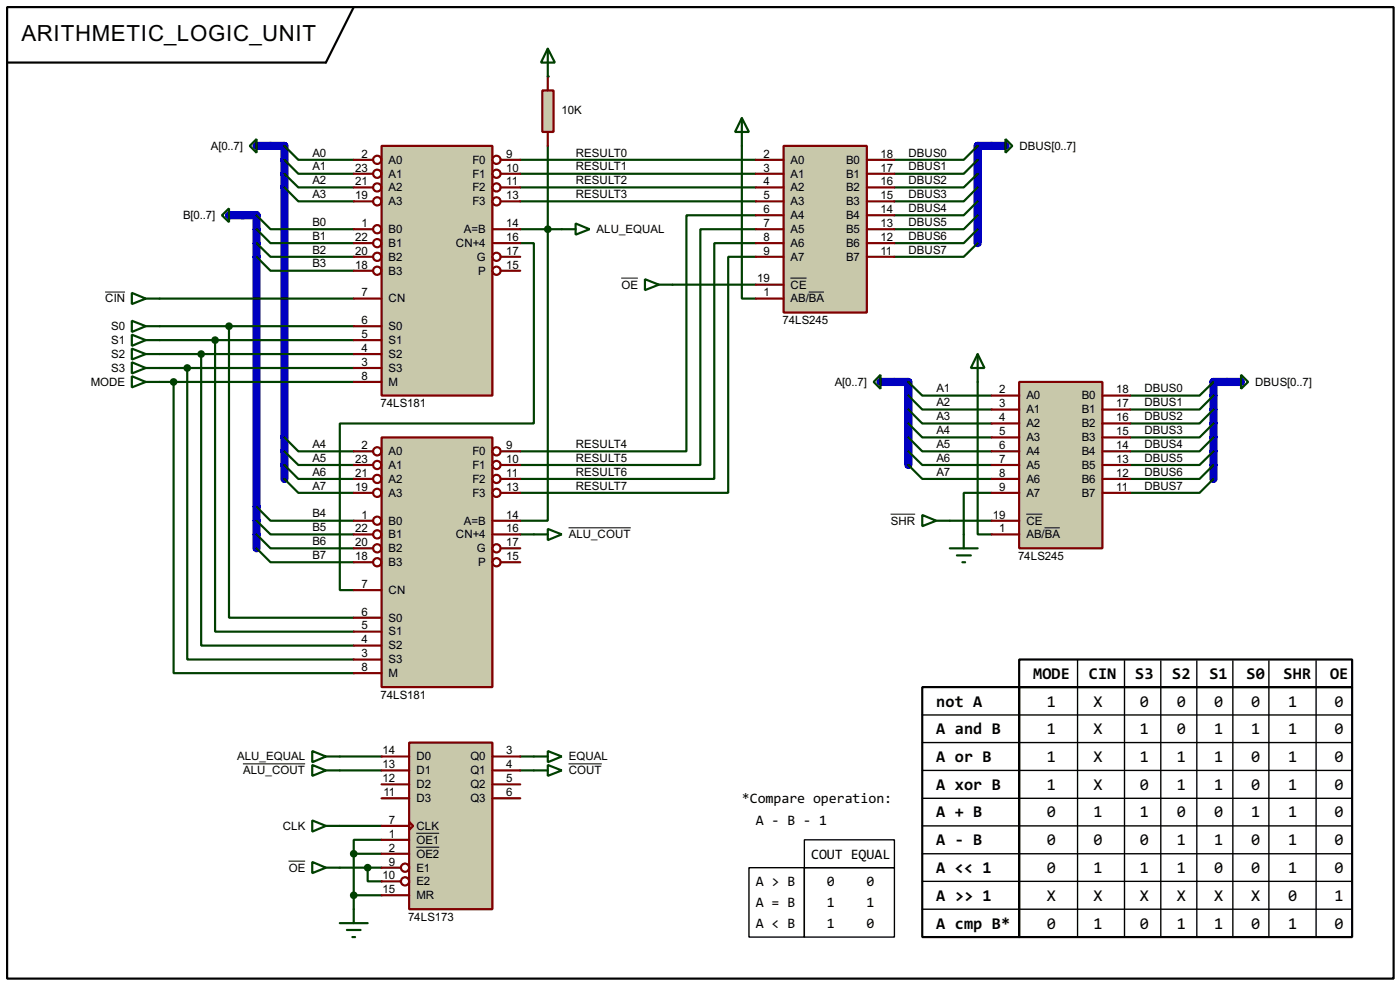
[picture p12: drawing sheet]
<svg xmlns="http://www.w3.org/2000/svg" width="256mm" height="180mm" viewBox="0 0 256 180" stroke-linecap="round" stroke-linejoin="round" font-family="sans-serif">
<path d="M44.5 39.4h2.5v61M49.6 26.7h2.5v61M181.7 26.7h-2.6v17.8M163.9 69.9h2.5v15.2M224.8 69.9h-2.5v17.8" fill="none" stroke="#0000c0" stroke-width="1.5"/>
<g fill="none" stroke="#004000" stroke-width=".4">
<path d="M47 39.4l2.6 2.6h15.2M52.1 29.3l2.6 2.5h10.1M52.1 31.8l2.6 2.5h10.1M52.1 34.3l2.6 2.6h10.1M52.1 26.7l2.6 2.6h10.1M100.4 26.7v68.6h-5.1M29.3 54.7h35.5M29.3 59.7h35.5M42 59.7v53.4h22.8M47 42l2.6 2.5h15.2M47 44.5l2.6 2.5h15.2M47 47l2.6 2.6h15.2"/>
<path d="M95.3 44.5h2.5v33h-35.5v30.5h2.5M95.3 42h7.6M29.3 62.3h35.5M29.3 64.8h35.5M29.3 67.4h35.5M29.3 69.9h35.5M31.8 69.9v53.3h33M34.3 67.4v53.3h30.5M36.9 64.8v53.4h27.9M39.4 62.3v53.3h25.4M47 92.8l2.6 2.5h15.2M47 95.3l2.6 2.5h15.2"/>
<path d="M47 97.8l2.6 2.6h15.2M52.1 80.1l2.6 2.5h10.1M52.1 82.6l2.6 2.5h10.1M52.1 85.1l2.6 2.6h10.1M52.1 87.7l2.6 2.5h10.1M95.3 97.8h2.5M47 100.4l2.6 2.5h15.2"/>
</g>
<circle cx="100.4" cy="14" r=".2" fill="#004000"/>
<g fill="none" stroke="#004000" stroke-width=".4">
<path d="M95.3 29.3h43.2M95.3 31.8h43.2M95.3 34.3h43.2M95.3 36.9h43.2M135.9 26.7v28h2.6M138.5 39.4h-12.7v43.2h-30.5M179.1 39.4l-2.5 2.6h-12.7M179.1 36.9l-2.5 2.5h-12.7M179.1 34.3l-2.5 2.6h-12.7M179.1 31.8l-2.5 2.5h-12.7M179.1 29.3l-2.5 2.5h-12.7M179.1 26.7l-2.5 2.6h-12.7"/>
<path d="M123.2 52.1h15.3M138.5 42h-10.2v43.1h-33M138.5 44.5h-7.6v43.2h-35.6M138.5 47h-5.1v43.2h-38.1M179.1 44.5l-2.5 2.5h-12.7M179.1 42l-2.5 2.5h-12.7M166.4 77.5l2.6 2.6h12.7M166.4 75l2.6 2.5h12.7M166.4 72.4l2.6 2.6h12.7M166.4 69.9l2.6 2.5h12.7M179.1 69.9v27.9h2.6M222.3 77.5l-2.5 2.6h-12.7"/>
<path d="M222.3 75l-2.5 2.5h-12.7M222.3 72.4l-2.5 2.6h-12.7M222.3 69.9l-2.5 2.5h-12.7M166.4 85.1l2.6 2.6h12.7M166.4 82.6l2.6 2.5h12.7M166.4 80.1l2.6 2.5h12.7M174 95.3h7.7M181.7 90.2h-5.1v7.6M222.3 87.7l-2.5 2.5h-12.7M222.3 85.1l-2.5 2.6h-12.7M222.3 82.6l-2.5 2.5h-12.7M222.3 80.1l-2.5 2.5h-12.7"/>
<path d="M62.3 138.5h7.6M95.3 138.5h2.5M62.3 141h7.6M62.3 151.2h7.6M62.3 158.8h7.6M64.8 156.3v10.1M64.8 156.3h5.1M67.4 158.8v2.5h2.5M69.9 153.7h-5.1v2.6M95.3 141h2.5M64.8 163.9h5.1"/>
</g>
<path d="M1.3 1.3h254v177.8h-254zM64.8 1.3l-5.1 10.2h-58.4" fill="none" stroke="#000" stroke-width=".4"/>
<path d="M69.9 26.7h20.3v45.7h-20.3z" fill="#c8c8aa" stroke="#800000" stroke-width=".4"/>
<g fill="none" stroke="#800000" stroke-width=".4">
<path d="M64.8 29.3h3.6M64.8 31.8h3.6M64.8 34.3h3.6M64.8 36.9h3.6M91.7 29.3h3.6M91.7 31.8h3.6M91.7 34.3h3.6M91.7 36.9h3.6M64.8 42h3.6M64.8 44.5h3.6M64.8 47h3.6M64.8 49.6h3.6"/>
<path d="M64.8 54.7h5.1M64.8 59.7h5.1M90.2 42h5.1M90.2 44.5h5.1M91.7 47h3.6M91.7 49.6h3.6M64.8 62.3h5.1M64.8 64.8h5.1M64.8 67.4h5.1M64.8 69.9h5.1"/>
<circle cx="69.1" cy="36.9" r=".75"/>
<circle cx="69.1" cy="29.3" r=".75"/>
<circle cx="69.1" cy="34.3" r=".75"/>
<circle cx="69.1" cy="31.8" r=".75"/>
<circle cx="90.9" cy="29.3" r=".75"/>
<circle cx="90.9" cy="31.8" r=".75"/>
<circle cx="90.9" cy="34.3" r=".75"/>
<circle cx="90.9" cy="36.9" r=".75"/>
<circle cx="69.1" cy="47" r=".75"/>
<circle cx="69.1" cy="42" r=".75"/>
<circle cx="69.1" cy="44.5" r=".75"/>
<circle cx="69.1" cy="49.6" r=".75"/>
<circle cx="90.9" cy="47" r=".75"/>
<circle cx="90.9" cy="49.6" r=".75"/>
</g>
<path d="M69.9 80.1h20.3v45.7h-20.3z" fill="#c8c8aa" stroke="#800000" stroke-width=".4"/>
<g fill="none" stroke="#800000" stroke-width=".4">
<path d="M64.8 82.6h3.6M64.8 85.1h3.6M64.8 87.7h3.6M64.8 90.2h3.6M64.8 95.3h3.6M64.8 97.8h3.6M90.2 95.3h5.1M90.2 97.8h5.1M91.7 82.6h3.6M91.7 85.1h3.6M91.7 87.7h3.6M91.7 90.2h3.6"/>
<path d="M64.8 100.4h3.6M64.8 102.9h3.6M64.8 108h5.1M64.8 113.1h5.1M64.8 115.6h5.1M64.8 118.2h5.1M91.7 100.4h3.6M91.7 102.9h3.6M64.8 120.7h5.1M64.8 123.2h5.1"/>
<circle cx="69.1" cy="95.3" r=".75"/>
<circle cx="69.1" cy="82.6" r=".75"/>
<circle cx="69.1" cy="97.8" r=".75"/>
<circle cx="69.1" cy="87.7" r=".75"/>
<circle cx="69.1" cy="85.1" r=".75"/>
<circle cx="69.1" cy="90.2" r=".75"/>
<circle cx="90.9" cy="87.7" r=".75"/>
<circle cx="90.9" cy="85.1" r=".75"/>
<circle cx="90.9" cy="90.2" r=".75"/>
<circle cx="90.9" cy="82.6" r=".75"/>
<circle cx="69.1" cy="100.4" r=".75"/>
<circle cx="69.1" cy="102.9" r=".75"/>
<circle cx="90.9" cy="100.4" r=".75"/>
<circle cx="90.9" cy="102.9" r=".75"/>
</g>
<path d="M42 39.4h2.5M47 26.7h2.6M181.7 26.7h2.5" fill="none" stroke="#0000c0" stroke-width="1.5"/>
<g fill="none" stroke="#004000" stroke-width=".4">
<path d="M40.7 39.4l1.3-1.2v2.5zM45.8 26.7l1.2-1.2v2.5zM184.2 25.5l1.3 1.2-1.3 1.3zM24.2 58.7l2.5 1-2.5 1.1zM24.2 53.6l2.5 1.1-2.5 1zM26.7 59.7h2.6M26.7 54.7h2.6M102.9 42h2.6M105.5 40.9l2.5 1.1-2.5 1zM118.2 51.1l2.5 1-2.5 1zM120.7 52.1h2.5M24.2 61.3l2.5 1-2.5 1z"/>
<path d="M24.2 63.8l2.5 1-2.5 1zM24.2 66.3l2.5 1.1-2.5 1zM24.2 68.9l2.5 1-2.5 1zM26.7 62.3h2.6M26.7 64.8h2.6M26.7 67.4h2.6M26.7 69.9h2.6M97.8 97.8h2.6M100.4 96.8l2.5 1-2.5 1.1z"/>
</g>
<path d="M19.3 53.5h3.6M113.8 50.9h3.1M104.2 96.6h11.4" fill="none" stroke="#000" stroke-width=".18"/>
<g fill="#004000" stroke="#004000" stroke-width=".4">
<circle cx="100.3" cy="42" r=".5"/>
<circle cx="41.9" cy="59.7" r=".5"/>
<circle cx="39.4" cy="62.3" r=".5"/>
<circle cx="36.8" cy="64.8" r=".5"/>
<circle cx="34.3" cy="67.4" r=".5"/>
<circle cx="31.8" cy="69.9" r=".5"/>
</g>
<path d="M99.4 16.6h2v7.6h-2z" fill="#c8c8aa" stroke="#800000" stroke-width=".4"/>
<path d="M100.4 14v2.6M100.4 24.2v2.5" fill="none" stroke="#800000" stroke-width=".4"/>
<path d="M100.4 8.9l1.3 2.6h-2.6zM100.4 8.9v5.1M161.3 68.6v2.6l-1.2-1.3zM227.4 68.6l1.3 1.3-1.3 1.3zM169 94.3l2.5 1-2.5 1zM171.5 95.3h2.5M176.6 97.8v2.6M174 100.4h5.1M175.3 101.7h2.6M176.3 102.9h.5" fill="none" stroke="#004000" stroke-width=".4"/>
<path d="M169 125.8h17.7v45.7h-17.7zM186.7 120.7h61v5.1h-61zM186.7 125.8h61v45.7h-61z" fill="none" stroke="#000" stroke-width=".4"/>
<path d="M163.2 94.1h4.5" fill="none" stroke="#000" stroke-width=".18"/>
<path d="M161.3 69.9h2.6M224.8 69.9h2.6" fill="none" stroke="#0000c0" stroke-width="1.5"/>
<g fill="none" stroke="#000" stroke-width=".25">
<path d="M169 130.9h78.7M169 135.9h78.7M197.4 120.7v50.6M206 121v50.5M212.7 121v50.5M219.3 121v50.5M225.9 121v50.5M232.5 121v50.5M241.1 121v50.5M169 141h78.7M169 146.1h78.7M169 151.2h78.7"/>
<path d="M169 156.3h78.7M169 161.3h78.7"/>
</g>
<path d="M143.6 26.7h15.2v30.5h-15.2z" fill="#c8c8aa" stroke="#800000" stroke-width=".4"/>
<g fill="none" stroke="#800000" stroke-width=".4">
<path d="M138.5 29.3h5.1M138.5 31.8h5.1M138.5 34.3h5.1M138.5 36.9h5.1M138.5 39.4h5.1M158.8 29.3h5.1M158.8 31.8h5.1M158.8 34.3h5.1M158.8 36.9h5.1M158.8 39.4h5.1M138.5 42h5.1M138.5 44.5h5.1"/>
<path d="M138.5 47h5.1M138.5 52.1h5.1M138.5 54.7h5.1M158.8 42h5.1M158.8 44.5h5.1M158.8 47h5.1"/>
</g>
<path d="M144.8 50.9h3M148.2 53.5h2.8" fill="none" stroke="#000" stroke-width=".18"/>
<path d="M135.9 21.6l1.3 2.6h-2.5zM135.9 21.6v5.1" fill="none" stroke="#004000" stroke-width=".4"/>
<path d="M186.7 69.9h15.3v30.5h-15.3z" fill="#c8c8aa" stroke="#800000" stroke-width=".4"/>
<g fill="none" stroke="#800000" stroke-width=".4">
<path d="M181.7 72.4h5M181.7 75h5M181.7 77.5h5M202 72.4h5.1M202 75h5.1M202 77.5h5.1M181.7 80.1h5M181.7 82.6h5M181.7 85.1h5M181.7 87.7h5M181.7 90.2h5M181.7 95.3h5"/>
<path d="M181.7 97.8h5M202 80.1h5.1M202 82.6h5.1M202 85.1h5.1M202 87.7h5.1M202 90.2h5.1"/>
</g>
<path d="M188 94.1h3M191.4 96.6h2.8" fill="none" stroke="#000" stroke-width=".18"/>
<path d="M179.1 64.8l1.3 2.6h-2.5zM179.1 64.8v5.1" fill="none" stroke="#004000" stroke-width=".4"/>
<path d="M137.2 158.8h10.2v12.7h-10.2zM147.4 153.7h16.5v5.1h-16.5zM147.4 158.8h16.5v12.7h-16.5zM169 166.4h78.7" fill="none" stroke="#000" stroke-width=".25"/>
<path d="M75 135.9h15.2v30.5h-15.2z" fill="#c8c8aa" stroke="#800000" stroke-width=".4"/>
<g fill="none" stroke="#800000" stroke-width=".4">
<path d="M69.9 138.5h5.1M90.2 138.5h5.1M69.9 141h5.1M69.9 143.6h5.1M69.9 146.1h5.1M69.9 151.2h5.1M69.9 153.7h5.1M69.9 156.3h5.1M69.9 158.8h3.6M75 150.4l.7 .8-.7 .7zM90.2 141h5.1M90.2 143.6h5.1"/>
<path d="M90.2 146.1h5.1M69.9 161.3h3.6M69.9 163.9h5.1"/>
<circle cx="74.2" cy="158.8" r=".75"/>
<circle cx="74.2" cy="161.3" r=".75"/>
</g>
<path d="M44.5 139.8h11.4M104.2 139.8h6.1M52.9 157.6h3M76.3 152.5h4.2M76.3 155.1h4.2" fill="none" stroke="#000" stroke-width=".18"/>
<g fill="none" stroke="#004000" stroke-width=".4">
<path d="M57.2 137.5l2.5 1-2.5 1zM59.7 138.5h2.6M97.8 138.5h2.6M100.4 137.5l2.5 1-2.5 1zM57.2 140l2.5 1-2.5 1zM57.2 150.2l2.5 1-2.5 1zM57.2 157.8l2.5 1-2.5 1zM59.7 141h2.6M59.7 151.2h2.6M59.7 158.8h2.6M97.8 141h2.6M100.4 140l2.5 1-2.5 1z"/>
<path d="M62.3 169h5.1M63.6 170.2h2.5M64.6 171.5h.5M64.8 166.4v2.6"/>
</g>
<g fill="#004000" stroke="#004000" stroke-width=".4">
<circle cx="64.8" cy="163.9" r=".5"/>
<circle cx="64.8" cy="156.3" r=".5"/>
<circle cx="67.3" cy="158.8" r=".5"/>
</g>
<text font-size="4.6" x="3.9" y="7.5">ARITHMETIC_LOGIC_UNIT</text>
<g font-size="3.6">
<text x="189.3" y="124.2">MODE</text>
<text x="199.5" y="124.2">CIN</text>
<text x="208" y="124.2">S3</text>
<text x="214.8" y="124.2">S2</text>
<text x="221.6" y="124.2">S1</text>
<text x="228.4" y="124.2">S0</text>
<text x="235.2" y="124.2">SHR</text>
<text x="243.7" y="124.2">OE</text>
<text x="171.5" y="129.3">not A</text>
<text x="191.8" y="129.3">1</text>
<text x="200.3" y="129.3">X</text>
<text x="208.8" y="129.3">0</text>
<text x="215.6" y="129.3">0</text>
<text x="222.4" y="129.3">0</text>
<text x="229.2" y="129.3">0</text>
<text x="236" y="129.3">1</text>
<text x="244.5" y="129.3">0</text>
<text x="171.5" y="134.4">A and B</text>
<text x="191.8" y="134.4">1</text>
<text x="200.3" y="134.4">X</text>
<text x="208.8" y="134.4">1</text>
<text x="215.6" y="134.4">0</text>
<text x="222.4" y="134.4">1</text>
<text x="229.2" y="134.4">1</text>
<text x="236" y="134.4">1</text>
<text x="244.5" y="134.4">0</text>
<text x="171.5" y="139.5">A or B</text>
<text x="191.8" y="139.5">1</text>
<text x="200.3" y="139.5">X</text>
<text x="208.8" y="139.5">1</text>
<text x="215.6" y="139.5">1</text>
<text x="222.4" y="139.5">1</text>
<text x="229.2" y="139.5">0</text>
<text x="236" y="139.5">1</text>
<text x="244.5" y="139.5">0</text>
<text x="171.5" y="144.6">A xor B</text>
<text x="171.5" y="149.6">A + B</text>
<text x="191.8" y="144.6">1</text>
<text x="191.8" y="149.6">0</text>
<text x="200.3" y="144.6">X</text>
<text x="200.3" y="149.6">1</text>
<text x="208.8" y="144.6">0</text>
<text x="208.8" y="149.6">1</text>
<text x="215.6" y="144.6">1</text>
<text x="215.6" y="149.6">0</text>
<text x="222.4" y="144.6">1</text>
<text x="222.4" y="149.6">0</text>
<text x="229.2" y="144.6">0</text>
<text x="229.2" y="149.6">1</text>
<text x="236" y="144.6">1</text>
<text x="236" y="149.6">1</text>
<text x="244.5" y="144.6">0</text>
<text x="244.5" y="149.6">0</text>
<text x="171.5" y="154.7">A - B</text>
<text x="191.8" y="154.7">0</text>
<text x="200.3" y="154.7">0</text>
<text x="208.8" y="154.7">0</text>
<text x="215.6" y="154.7">1</text>
<text x="222.4" y="154.7">1</text>
<text x="229.2" y="154.7">0</text>
<text x="236" y="154.7">1</text>
<text x="244.5" y="154.7">0</text>
<text x="171.5" y="159.8">A &lt;&lt; 1</text>
<text x="191.8" y="159.8">0</text>
<text x="200.3" y="159.8">1</text>
<text x="208.8" y="159.8">1</text>
<text x="215.6" y="159.8">1</text>
<text x="222.4" y="159.8">0</text>
<text x="229.2" y="159.8">0</text>
<text x="236" y="159.8">1</text>
<text x="244.5" y="159.8">0</text>
<text x="171.5" y="164.9">A &gt;&gt; 1</text>
<text x="191.8" y="164.9">X</text>
<text x="200.3" y="164.9">X</text>
<text x="208.8" y="164.9">X</text>
<text x="215.6" y="164.9">X</text>
<text x="222.4" y="164.9">X</text>
<text x="229.2" y="164.9">X</text>
<text x="236" y="164.9">0</text>
<text x="244.5" y="164.9">1</text>
<text x="171.5" y="170">A cmp B*</text>
<text x="191.8" y="170">0</text>
<text x="200.3" y="170">1</text>
<text x="208.8" y="170">0</text>
<text x="215.6" y="170">1</text>
<text x="222.4" y="170">1</text>
<text x="229.2" y="170">0</text>
<text x="236" y="170">1</text>
<text x="244.5" y="170">0</text>
</g>
<g font-size="3.1">
<text x="135.9" y="147">*Compare operation:</text>
<text x="138.5" y="151.1">A - B - 1</text>
<text x="148.6" y="157.2">COUT EQUAL</text>
<text x="138.5" y="162.2">A &gt; B</text>
<text x="138.5" y="166.1">A = B</text>
<text x="151.5" y="162.2">0</text>
<text x="151.5" y="166.1">1</text>
<text x="158.8" y="162.2">0</text>
<text x="158.8" y="166.1">1</text>
<text x="138.5" y="169.9">A &lt; B</text>
<text x="151.5" y="169.9">1</text>
<text x="158.8" y="169.9">0</text>
</g>
<g font-size="2.4">
<text x="102.9" y="20.8">10K</text>
<text x="38.6" y="27.4">A[0..7]</text>
<text x="57.2" y="28.6">A0</text>
<text x="66.2" y="28.9">2</text>
<text x="71.2" y="30">A0</text>
<text x="86.5" y="30">F0</text>
<text x="92.8" y="28.9">9</text>
<text x="105.5" y="28.6">RESULT0</text>
<text x="139.9" y="28.9">2</text>
<text x="144.8" y="30">A0</text>
<text x="155" y="30">B0</text>
<text x="161.3" y="28.9">18</text>
<text x="166.4" y="28.6">DBUS0</text>
<text x="186.7" y="27.4">DBUS[0..7]</text>
<text x="57.2" y="31.2">A1</text>
<text x="57.2" y="33.7">A2</text>
<text x="65.1" y="31.4">23</text>
<text x="65.1" y="33.9">21</text>
<text x="71.2" y="32.5">A1</text>
<text x="71.2" y="35">A2</text>
<text x="86.5" y="32.5">F1</text>
<text x="86.5" y="35">F2</text>
<text x="92.8" y="31.4">10</text>
<text x="92.8" y="33.9">11</text>
<text x="105.5" y="31.2">RESULT1</text>
<text x="105.5" y="33.7">RESULT2</text>
<text x="139.9" y="31.4">3</text>
<text x="139.9" y="33.9">4</text>
<text x="144.8" y="32.5">A1</text>
<text x="144.8" y="35">A2</text>
<text x="155" y="32.5">B1</text>
<text x="155" y="35">B2</text>
<text x="161.3" y="31.4">17</text>
<text x="161.3" y="33.9">16</text>
<text x="166.4" y="33.7">DBUS2</text>
<text x="166.4" y="31.2">DBUS1</text>
<text x="33.5" y="40.1">B[0..7]</text>
<text x="57.2" y="36.3">A3</text>
<text x="57.2" y="41.3">B0</text>
<text x="65.1" y="36.5">19</text>
<text x="66.2" y="41.6">1</text>
<text x="71.2" y="37.6">A3</text>
<text x="86.5" y="37.6">F3</text>
<text x="92.8" y="36.5">13</text>
<text x="92.8" y="41.6">14</text>
<text x="105.5" y="36.3">RESULT3</text>
<text x="139.9" y="36.5">5</text>
<text x="139.9" y="39">6</text>
<text x="139.9" y="41.6">7</text>
<text x="144.8" y="37.6">A3</text>
<text x="144.8" y="40.1">A4</text>
<text x="155" y="37.6">B3</text>
<text x="155" y="40.1">B4</text>
<text x="161.3" y="36.5">15</text>
<text x="161.3" y="39">14</text>
<text x="161.3" y="41.6">13</text>
<text x="166.4" y="41.3">DBUS5</text>
<text x="166.4" y="38.8">DBUS4</text>
<text x="166.4" y="36.3">DBUS3</text>
<text x="57.2" y="43.9">B1</text>
<text x="57.2" y="46.4">B2</text>
<text x="65.1" y="44.1">22</text>
<text x="65.1" y="46.6">20</text>
<text x="71.2" y="42.7">B0</text>
<text x="71.2" y="45.2">B1</text>
<text x="71.2" y="47.7">B2</text>
<text x="83.5" y="45.2">CN+4</text>
<text x="85" y="42.7">A=B</text>
<text x="87.3" y="47.7">G</text>
<text x="92.8" y="44.1">16</text>
<text x="92.8" y="46.6">17</text>
<text x="109.3" y="42.7">ALU_EQUAL</text>
<text x="139.9" y="44.1">8</text>
<text x="139.9" y="46.6">9</text>
<text x="144.8" y="42.7">A5</text>
<text x="144.8" y="45.2">A6</text>
<text x="144.8" y="47.7">A7</text>
<text x="155" y="42.7">B5</text>
<text x="155" y="45.2">B6</text>
<text x="155" y="47.7">B7</text>
<text x="161.3" y="44.1">12</text>
<text x="161.3" y="46.6">11</text>
<text x="166.4" y="46.4">DBUS7</text>
<text x="166.4" y="43.9">DBUS6</text>
<text x="57.2" y="49">B3</text>
<text x="65.1" y="49.2">18</text>
<text x="71.2" y="50.3">B3</text>
<text x="87.6" y="50.3">P</text>
<text x="92.8" y="49.2">15</text>
<text x="113.8" y="52.8">OE</text>
<text x="138.7" y="51.7">19</text>
<text x="144.8" y="52.8">CE</text>
<text x="19.3" y="55.4">CIN</text>
<text x="66.2" y="54.3">7</text>
<text x="66.2" y="59.3">6</text>
<text x="71.2" y="55.4">CN</text>
<text x="139.9" y="54.3">1</text>
<text x="143.4" y="59.3">74LS245</text>
<text x="144.8" y="55.4">AB/BA</text>
<text x="20.4" y="60.4">S0</text>
<text x="20.4" y="63">S1</text>
<text x="20.4" y="65.5">S2</text>
<text x="66.2" y="61.9">5</text>
<text x="66.2" y="64.4">4</text>
<text x="71.2" y="60.4">S0</text>
<text x="71.2" y="63">S1</text>
<text x="71.2" y="65.5">S2</text>
<text x="16.6" y="70.6">MODE</text>
<text x="20.4" y="68.1">S3</text>
<text x="66.2" y="67">3</text>
<text x="66.2" y="69.5">8</text>
<text x="71.2" y="68.1">S3</text>
<text x="71.2" y="70.6">M</text>
<text x="152.9" y="70.6">A[0..7]</text>
<text x="171.5" y="71.8">A1</text>
<text x="183.1" y="72">2</text>
<text x="204.5" y="72">18</text>
<text x="209.6" y="71.8">DBUS0</text>
<text x="229.9" y="70.6">DBUS[0..7]</text>
<text x="69.7" y="74.5">74LS181</text>
<text x="171.5" y="76.9">A3</text>
<text x="171.5" y="74.4">A2</text>
<text x="183.1" y="74.6">3</text>
<text x="183.1" y="77.1">4</text>
<text x="188" y="73.1">A0</text>
<text x="188" y="75.7">A1</text>
<text x="198.2" y="73.1">B0</text>
<text x="198.2" y="75.7">B1</text>
<text x="204.5" y="74.6">17</text>
<text x="204.5" y="77.1">16</text>
<text x="209.6" y="76.9">DBUS2</text>
<text x="209.6" y="74.4">DBUS1</text>
<text x="57.2" y="82">A4</text>
<text x="66.2" y="82.2">2</text>
<text x="71.2" y="83.3">A0</text>
<text x="86.5" y="83.3">F0</text>
<text x="92.8" y="82.2">9</text>
<text x="105.5" y="82">RESULT4</text>
<text x="171.5" y="82">A5</text>
<text x="171.5" y="79.5">A4</text>
<text x="183.1" y="79.7">5</text>
<text x="183.1" y="82.2">6</text>
<text x="188" y="78.2">A2</text>
<text x="188" y="80.8">A3</text>
<text x="188" y="83.3">A4</text>
<text x="198.2" y="78.2">B2</text>
<text x="198.2" y="80.8">B3</text>
<text x="198.2" y="83.3">B4</text>
<text x="204.5" y="79.7">15</text>
<text x="204.5" y="82.2">14</text>
<text x="209.6" y="82">DBUS4</text>
<text x="209.6" y="79.5">DBUS3</text>
<text x="57.2" y="84.5">A5</text>
<text x="57.2" y="87.1">A6</text>
<text x="57.2" y="89.6">A7</text>
<text x="65.1" y="84.7">23</text>
<text x="65.1" y="87.3">21</text>
<text x="65.1" y="89.8">19</text>
<text x="71.2" y="85.8">A1</text>
<text x="71.2" y="88.4">A2</text>
<text x="86.5" y="85.8">F1</text>
<text x="86.5" y="88.4">F2</text>
<text x="92.8" y="84.7">10</text>
<text x="92.8" y="87.3">11</text>
<text x="92.8" y="89.8">13</text>
<text x="105.5" y="84.5">RESULT5</text>
<text x="105.5" y="87.1">RESULT6</text>
<text x="105.5" y="89.6">RESULT7</text>
<text x="171.5" y="87.1">A7</text>
<text x="171.5" y="84.5">A6</text>
<text x="183.1" y="84.7">7</text>
<text x="183.1" y="87.3">8</text>
<text x="183.1" y="89.8">9</text>
<text x="188" y="85.8">A5</text>
<text x="188" y="88.4">A6</text>
<text x="198.2" y="85.8">B5</text>
<text x="198.2" y="88.4">B6</text>
<text x="204.5" y="84.7">13</text>
<text x="204.5" y="87.3">12</text>
<text x="204.5" y="89.8">11</text>
<text x="209.6" y="89.6">DBUS7</text>
<text x="209.6" y="87.1">DBUS6</text>
<text x="209.6" y="84.5">DBUS5</text>
<text x="57.2" y="94.7">B4</text>
<text x="66.2" y="94.9">1</text>
<text x="71.2" y="90.9">A3</text>
<text x="86.5" y="90.9">F3</text>
<text x="92.8" y="94.9">14</text>
<text x="181.9" y="94.9">19</text>
<text x="188" y="90.9">A7</text>
<text x="198.2" y="90.9">B7</text>
<text x="57.2" y="97.2">B5</text>
<text x="57.2" y="99.8">B6</text>
<text x="65.1" y="97.4">22</text>
<text x="65.1" y="100">20</text>
<text x="71.2" y="96">B0</text>
<text x="71.2" y="98.5">B1</text>
<text x="71.2" y="101.1">B2</text>
<text x="83.5" y="98.5">CN+4</text>
<text x="85" y="96">A=B</text>
<text x="87.3" y="101.1">G</text>
<text x="92.8" y="97.4">16</text>
<text x="92.8" y="100">17</text>
<text x="104.2" y="98.5">ALU_COUT</text>
<text x="163.2" y="96">SHR</text>
<text x="183.1" y="97.4">1</text>
<text x="188" y="96">CE</text>
<text x="188" y="98.5">AB/BA</text>
<text x="57.2" y="102.3">B7</text>
<text x="65.1" y="102.5">18</text>
<text x="66.2" y="107.6">7</text>
<text x="71.2" y="103.6">B3</text>
<text x="87.6" y="103.6">P</text>
<text x="92.8" y="102.5">15</text>
<text x="186.5" y="102.5">74LS245</text>
<text x="66.2" y="112.7">6</text>
<text x="71.2" y="108.7">CN</text>
<text x="71.2" y="113.8">S0</text>
<text x="66.2" y="115.2">5</text>
<text x="66.2" y="117.8">4</text>
<text x="71.2" y="116.3">S1</text>
<text x="71.2" y="118.9">S2</text>
<text x="66.2" y="120.3">3</text>
<text x="66.2" y="122.8">8</text>
<text x="71.2" y="121.4">S3</text>
<text x="71.2" y="123.9">M</text>
<text x="69.7" y="127.9">74LS181</text>
<text x="43.4" y="139.2">ALU_EQUAL</text>
<text x="44.5" y="141.7">ALU_COUT</text>
<text x="70.1" y="138.1">14</text>
<text x="70.1" y="140.6">13</text>
<text x="70.1" y="143.2">12</text>
<text x="76.3" y="139.2">D0</text>
<text x="76.3" y="141.7">D1</text>
<text x="86.2" y="139.2">Q0</text>
<text x="86.2" y="141.7">Q1</text>
<text x="92.8" y="138.1">3</text>
<text x="92.8" y="140.6">4</text>
<text x="92.8" y="143.2">5</text>
<text x="104.2" y="139.2">EQUAL</text>
<text x="104.2" y="141.7">COUT</text>
<text x="70.3" y="145.7">11</text>
<text x="76.3" y="144.3">D2</text>
<text x="76.3" y="146.8">D3</text>
<text x="86.2" y="144.3">Q2</text>
<text x="86.2" y="146.8">Q3</text>
<text x="92.8" y="145.7">6</text>
<text x="51.8" y="151.9">CLK</text>
<text x="71.3" y="150.8">7</text>
<text x="71.3" y="153.3">1</text>
<text x="71.3" y="155.9">2</text>
<text x="76.3" y="151.9">CLK</text>
<text x="76.3" y="154.4">OE1</text>
<text x="52.9" y="159.5">OE</text>
<text x="70.1" y="160.9">10</text>
<text x="71.3" y="158.4">9</text>
<text x="76.3" y="157">OE2</text>
<text x="76.3" y="159.5">E1</text>
<text x="70.1" y="163.5">15</text>
<text x="76.3" y="162">E2</text>
<text x="76.3" y="164.6">MR</text>
<text x="74.8" y="168.5">74LS173</text>
</g>
</svg>
